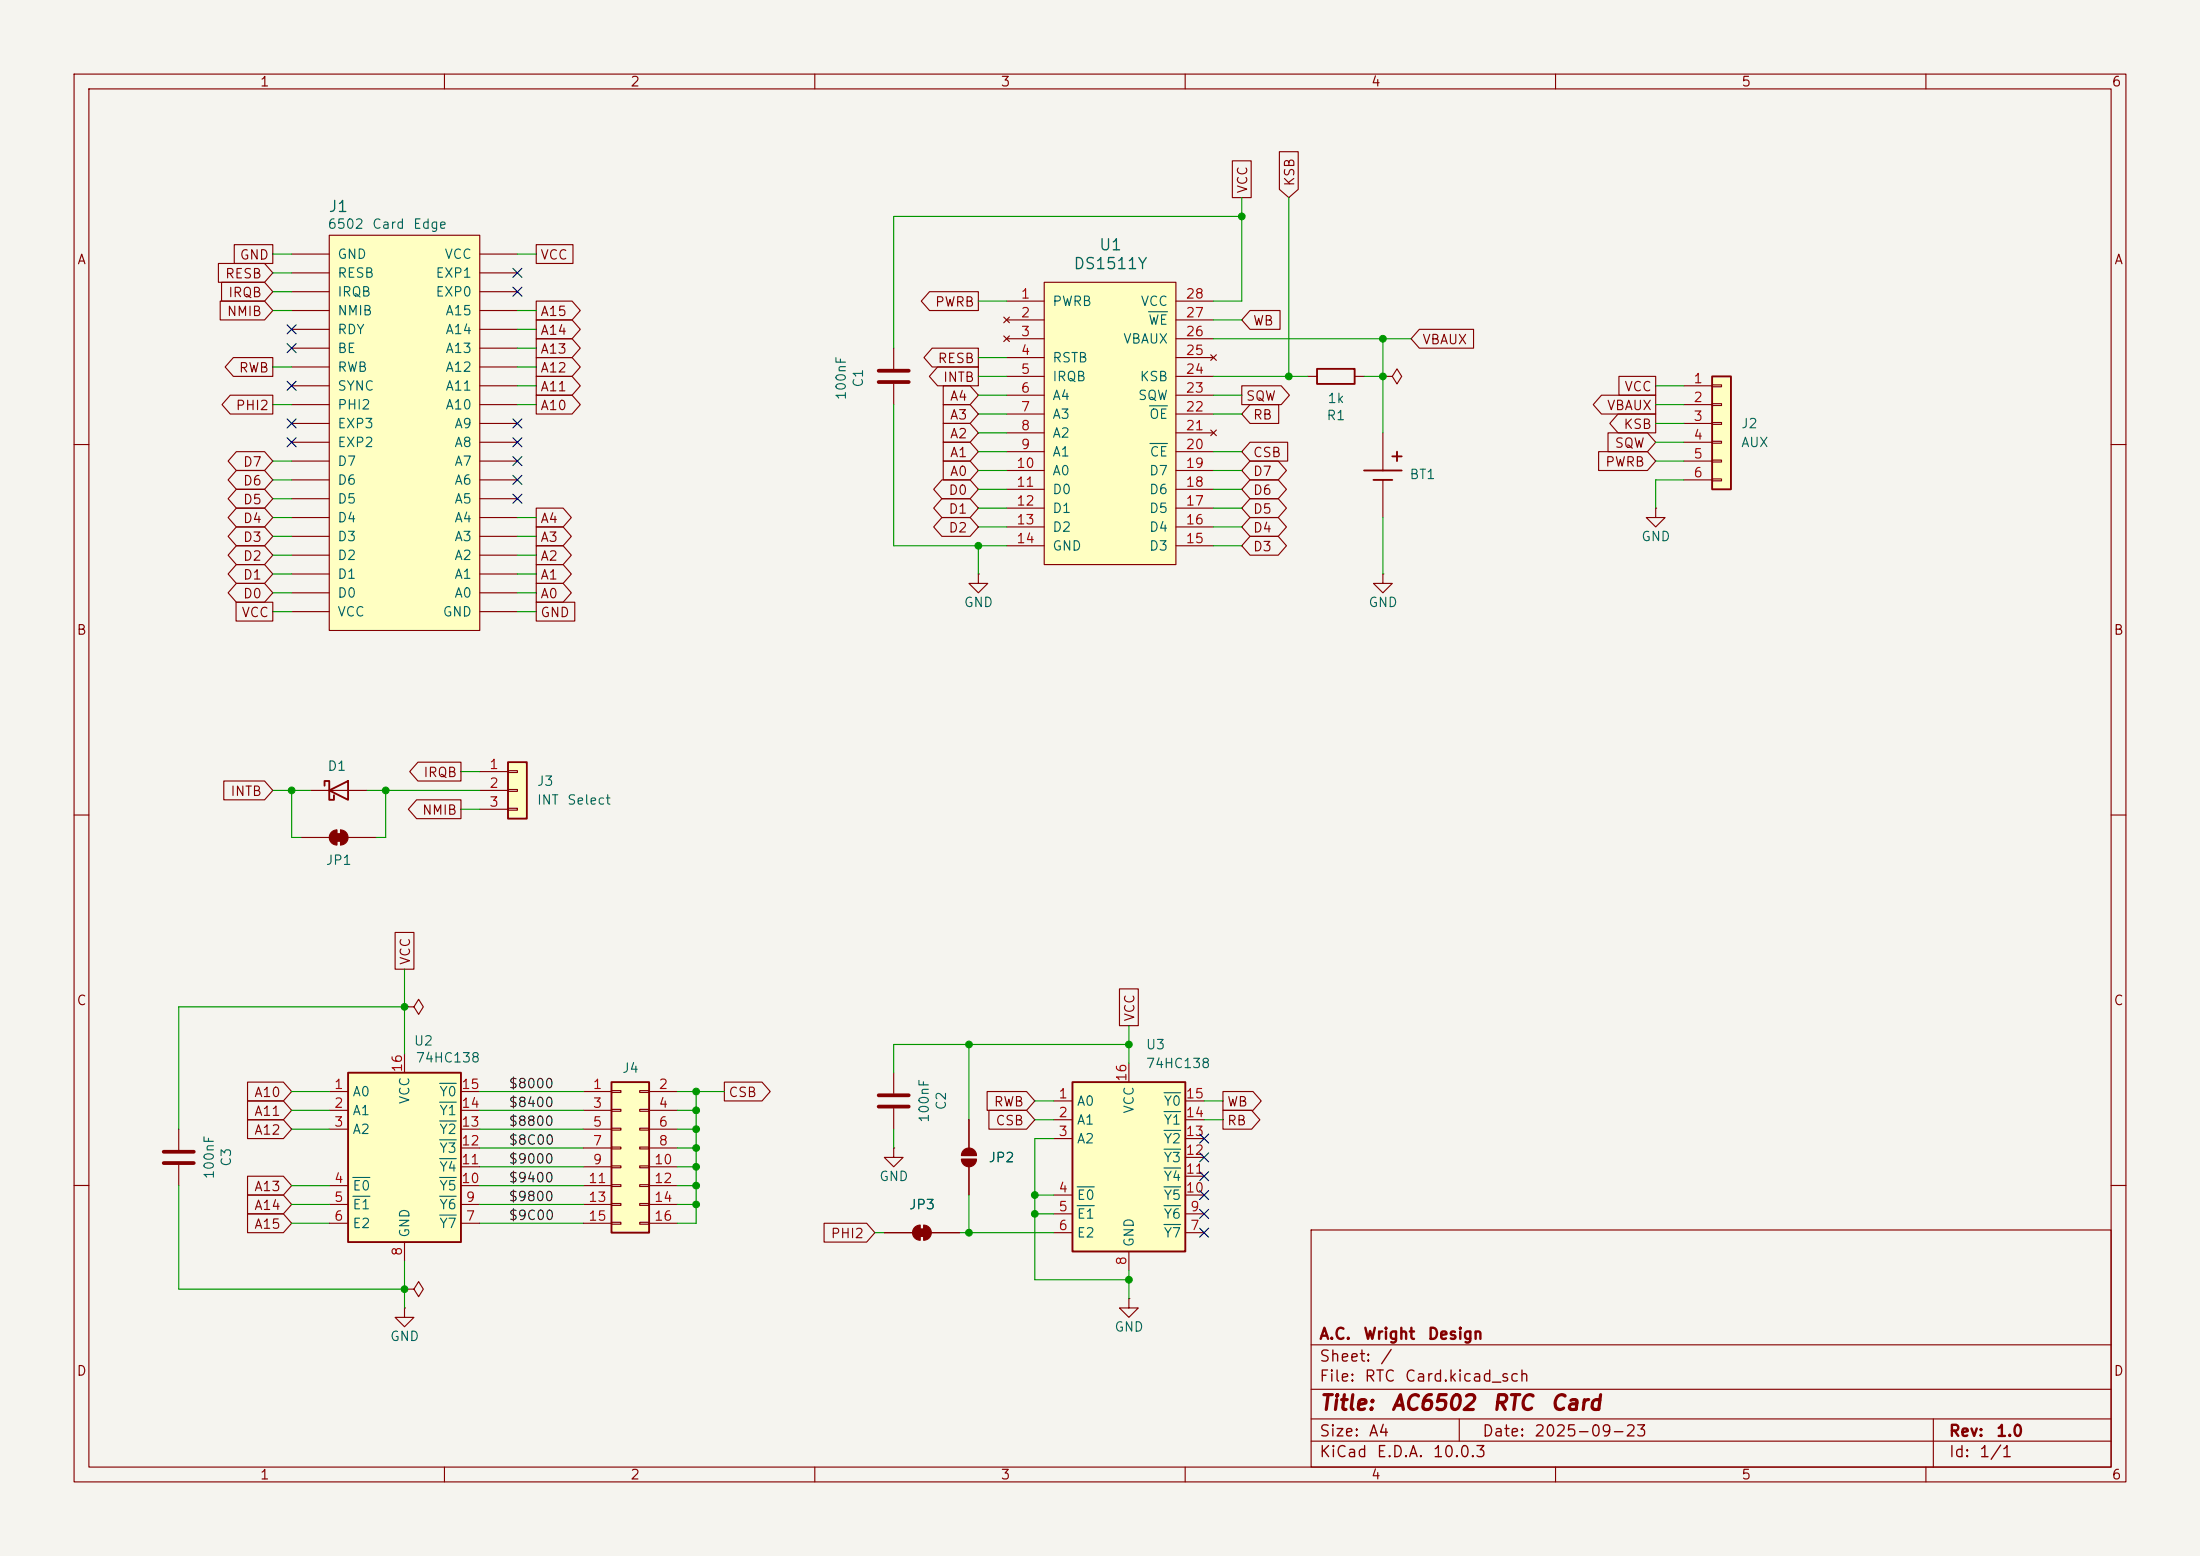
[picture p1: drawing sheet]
<svg xmlns="http://www.w3.org/2000/svg" width="297mm" height="210mm" viewBox="0 0 297 210" stroke-linecap="round" stroke-linejoin="round" font-family="sans-serif">
<path d="M0 0h297v210h-297z" fill="#f5f4ef" stroke="#f5f4ef" stroke-width=".14"/>
<g fill="none" stroke="#840000" stroke-width=".15">
<path d="M10 10h277v190h-277zM12 12h273v186h-273zM60 10v2M110 10v2M160 10v2M210 10v2M260 10v2M10 60h2M223.5 68.6v1.3h1.3l-1.3 1.2-1.3-1.2h1.3M223.5 68.6h.1M285 60h2M10 110h2"/>
<path d="M285 110h2M120.6 144.8v2.8M120.6 149.6v2.8M10 160h2M177 166h108v32h-108zM285 160h2M60 198v2M110 198v2M160 198v2M177 194.5h108M177 191.5h108M177 187.5h108"/>
<path d="M177 181.5h108M197 191.5v3M210 198v2M260 198v2M261 191.5v6.5"/>
</g>
<path d="M118.6 147.8h4.1M118.6 149.4h4.1" fill="none" stroke="#840000" stroke-width=".51"/>
<path d="M82.5 146.1h5.1v20.3h-5.1z" fill="#ffffc2"/>
<path d="M82.5 146.1h5.1v20.3h-5.1z" fill="none" stroke="#840000" stroke-width=".25"/>
<g fill="none" stroke="#840000" stroke-width=".15">
<path d="M78.7 147.3h3.8M78.7 149.9h3.8M78.7 152.4h3.8M78.7 154.9h3.8M78.7 157.5h3.8M82.5 147.2h1.3v.2h-1.3zM82.5 149.7h1.3v.3h-1.3zM82.5 152.3h1.3v.2h-1.3zM82.5 154.8h1.3v.3h-1.3zM82.5 157.4h1.3v.2h-1.3zM82.5 159.9h1.3v.2h-1.3zM86.4 147.2h1.2v.2h-1.2z"/>
<path d="M86.4 149.7h1.2v.3h-1.2zM86.4 152.3h1.2v.2h-1.2zM86.4 154.8h1.2v.3h-1.2zM86.4 157.4h1.2v.2h-1.2zM86.4 159.9h1.2v.2h-1.2zM87.6 147.3h3.8M87.6 149.9h3.8M87.6 152.4h3.8M87.6 154.9h3.8M87.6 157.5h3.8M78.7 160h3.8M78.7 162.6h3.8"/>
<path d="M78.7 165.1h3.8M82.5 162.4h1.3v.3h-1.3zM82.5 165h1.3v.2h-1.3zM86.4 162.4h1.2v.3h-1.2zM86.4 165h1.2v.2h-1.2zM87.6 160h3.8M87.6 162.6h3.8M87.6 165.1h3.8"/>
</g>
<path d="M231.1 50.8h2.6v15.2h-2.6z" fill="#ffffc2"/>
<path d="M231.1 50.8h2.6v15.2h-2.6z" fill="none" stroke="#840000" stroke-width=".25"/>
<g fill="none" stroke="#840000" stroke-width=".15">
<path d="M227.3 52.1h3.8M227.3 54.6h3.8M227.3 57.2h3.8M227.3 59.7h3.8M231.1 51.9h1.3v.3h-1.3zM231.1 54.5h1.3v.2h-1.3zM231.1 57h1.3v.3h-1.3zM231.1 59.6h1.3v.2h-1.3zM132.1 77.5v1.2h1.2l-1.2 1.3-1.3-1.3h1.3M132.1 77.5h.1M227.3 62.2h3.8M227.3 64.8h3.8"/>
<path d="M231.1 62.1h1.3v.3h-1.3zM231.1 64.6h1.3v.3h-1.3zM40.6 113h3.8M45.5 112v2M46 112v2M47 113h3.8M54.6 135.9h1.3l.6-1 .6 1-.6 1-.6-1M54.6 135.9h.1M152.4 175.3v1.2h1.3l-1.3 1.3-1.3-1.3h1.3M152.4 175.3h.1"/>
</g>
<g fill="#840000" stroke="#840000" stroke-width=".15">
<path d="M45.2 112.5h1v1h-1z"/>
<path d="M44.7 112.3l.4-.2 .4-.1v2a1.02 1.02 0 0 1-1-.6 1.02 1.02 0 0 1 .2-1.1z"/>
<path d="M46 112a1.02 1.02 0 0 1 1 1 1.02 1.02 0 0 1-1 1z"/>
</g>
<path d="M144.8 146.1h15.2v22.8h-15.2z" fill="#ffffc2"/>
<path d="M144.8 146.1h15.2v22.8h-15.2z" fill="none" stroke="#840000" stroke-width=".25"/>
<g fill="none" stroke="#840000" stroke-width=".15">
<path d="M186.7 77.5v1.2h1.3l-1.3 1.3-1.3-1.3h1.3M186.7 77.5h.1M129.8 156h2M129.8 156.5h2M130.8 151.1v3.8M130.8 157.5v3.8M142.2 148.6h2.6M142.2 151.1h2.6M142.2 153.7h2.6M152.4 143.5v2.6M160 148.6h2.6M160 151.1h2.6"/>
<path d="M160 153.7h2.6M160 158.8h2.6M160 156.2h2.6M119.4 166.4h3.8M124.2 165.4v2M124.7 165.4v2M125.7 166.4h3.8M142.2 161.3h2.6M142.2 163.8h2.6M142.2 166.4h2.6M152.4 168.9v2.6M160 161.3h2.6"/>
<path d="M160 163.8h2.6M160 166.4h2.6"/>
</g>
<path d="M157.1 157.6h2.3M157.1 155.1h2.3M157.1 152.6h2.3M157.1 150h2.3M157.1 147.5h2.3M145.4 160.2h2.3M145.4 162.7h2.3M157.1 160.2h2.3M157.1 162.7h2.3M157.1 165.3h2.3" fill="none" stroke="#006464" stroke-width=".15"/>
<g fill="#840000" stroke="#840000" stroke-width=".15">
<path d="M130.1 155.2a1.02 1.02 0 0 1 1.1-.2 1.02 1.02 0 0 1 .6 1h-2l.1-.5z"/>
<path d="M129.8 156.5h2a1.02 1.02 0 0 1-1 1 1.02 1.02 0 0 1-1-1z"/>
<path d="M124 165.9h1v1h-1z"/>
<path d="M124.7 165.4a1.02 1.02 0 0 1 1 1 1.02 1.02 0 0 1-1 1z"/>
<path d="M123.5 165.7l.4-.3h.3v2a1.02 1.02 0 0 1-.9-.6 1.02 1.02 0 0 1 .2-1.1z"/>
</g>
<path d="M44.4 31.8h20.4v53.3h-20.4z" fill="#ffffc2"/>
<g fill="none" stroke="#840000" stroke-width=".15">
<path d="M39.4 39.4h5M39.4 36.8h5M39.4 34.3h5M44.4 31.8h20.4v53.3h-20.4zM64.8 39.4h5M64.8 36.8h5M64.8 34.3h5M39.4 59.7h5M39.4 57.2h5M39.4 54.6h5M39.4 52.1h5M39.4 49.5h5"/>
<path d="M39.4 47h5M39.4 44.5h5M39.4 41.9h5M64.8 59.7h5M64.8 57.2h5M64.8 54.6h5M64.8 52.1h5M64.8 49.5h5M64.8 47h5M64.8 44.5h5M64.8 41.9h5M120.6 47v2.8"/>
<path d="M120.6 51.8v2.8M39.4 77.5h5M39.4 74.9h5M39.4 72.4h5M39.4 69.9h5M39.4 67.3h5M39.4 64.8h5M39.4 62.2h5M64.8 77.5h5M64.8 74.9h5M64.8 72.4h5M64.8 69.9h5"/>
<path d="M64.8 67.3h5M64.8 64.8h5M64.8 62.2h5M39.4 80h5M39.4 82.6h5M64.8 80h5M64.8 82.6h5"/>
</g>
<path d="M118.6 50h4.1M118.6 51.6h4.1" fill="none" stroke="#840000" stroke-width=".51"/>
<path d="M141 38.1h17.7v38.1h-17.7z" fill="#ffffc2"/>
<g fill="none" stroke="#840000" stroke-width=".15">
<path d="M141 38.1h17.7v38.1h-17.7zM135.5 42.8l.8 .8M135.5 45.3l.8 .8M135.9 40.6h5.1M135.9 43.2h5.1M135.9 45.7h5.1M135.9 48.3h5.1M135.9 50.8h5.1M135.9 53.3h5.1M135.9 55.9h5.1M135.9 58.4h5.1M136.3 42.8l-.8 .8"/>
<path d="M136.3 45.3l-.8 .8M158.7 40.6h5.1M158.7 43.2h5.1M158.7 45.7h5.1M158.7 48.3h5.1M158.7 50.8h5.1M158.7 53.3h5.1M158.7 55.9h5.1M158.7 58.4h5.1M163.4 58l.8 .8M163.4 47.9l.8 .7M164.2 58l-.8 .8"/>
<path d="M164.2 47.9l-.8 .7M135.9 61h5.1M135.9 63.5h5.1M135.9 66h5.1M135.9 68.6h5.1M135.9 71.1h5.1M135.9 73.7h5.1M158.7 61h5.1M158.7 63.5h5.1M158.7 66h5.1M158.7 68.6h5.1M158.7 71.1h5.1"/>
<path d="M158.7 73.7h5.1"/>
</g>
<path d="M155.1 42.1h2.5M155.2 54.8h2.4M155.2 59.9h2.4" fill="none" stroke="#006464" stroke-width=".15"/>
<path d="M68.6 102.9h2.5v7.6h-2.5z" fill="#ffffc2"/>
<path d="M177.8 49.8h5.1v2h-5.1zM68.6 102.9h2.5v7.6h-2.5z" fill="none" stroke="#840000" stroke-width=".25"/>
<path d="M176.5 50.8h1.3M182.9 50.8h1.2M64.8 104.1h3.8M64.8 106.7h3.8M64.8 109.2h3.8M68.6 104h1.2v.3h-1.2zM68.6 106.6h1.2v.2h-1.2zM68.6 109.1h1.2v.2h-1.2zM24.1 152.4v2.8M24.1 157.2v2.8M120.6 154.9v1.3h1.3l-1.3 1.3-1.2-1.3h1.2M120.6 154.9h.1" fill="none" stroke="#840000" stroke-width=".15"/>
<path d="M22.1 155.4h4.1M22.1 157h4.1" fill="none" stroke="#840000" stroke-width=".51"/>
<path d="M47 144.8h15.2v22.8h-15.2z" fill="#ffffc2"/>
<path d="M184.1 63.5h5.1M185.4 64.8h2.6M188 61.6h1.2M188.6 61v1.2M43.8 106v-.6h.6v2.6h.7v-.7M44.4 106.7l2.6-1.3v2.6zM47 144.8h15.2v22.8h-15.2z" fill="none" stroke="#840000" stroke-width=".25"/>
<g fill="none" stroke="#840000" stroke-width=".15">
<path d="M29.5 35.6h6.2l1.1 1.2-1.1 1.3h-6.2zM29.9 38.1h5.8l1.1 1.3-1.1 1.2h-5.8zM31.6 33h5.2v2.6h-5.2zM72.4 33h5v2.6h-5zM125.5 39.4h6.6v2.5h-6.6l-1.1-1.3zM166.4 21.7h2.5v5h-2.5zM172.7 20.5h2.6v5.1l-1.3 1.1-1.3-1.1zM29.7 40.6h6l1.1 1.3-1.1 1.3h-6zM31.1 53.3h5.7v2.6h-5.7l-1.1-1.3zM31.5 48.3h5.3v2.5h-5.3l-1.1-1.3zM72.4 48.3h4.8l1.1 1.2-1.1 1.3h-4.8zM72.4 50.8h4.8l1.1 1.3-1.1 1.2h-4.8z"/>
<path d="M72.4 53.3h4.8l1.1 1.3-1.1 1.3h-4.8zM72.4 40.6h4.8l1.1 1.3-1.1 1.3h-4.8zM72.4 45.7h4.8l1.1 1.3-1.1 1.3h-4.8zM72.4 43.2h4.8l1.1 1.3-1.1 1.2h-4.8zM125.8 47h6.3v2.5h-6.3l-1.1-1.2zM126.6 49.5h5.5v2.6h-5.5l-1.1-1.3zM127.3 52.1h3.7l1.1 1.2-1.1 1.3h-3.7zM127.3 54.6h3.7l1.1 1.3-1.1 1.3h-3.7zM127.3 59.7h3.7l1.1 1.3-1.1 1.2h-3.7zM127.3 57.1h3.7l1.1 1.3-1.1 1.3h-3.7zM167.6 52.1h5.4l1.1 1.2-1.1 1.3h-5.4zM168.8 59.7h5v2.5h-5l-1.2-1.2z"/>
<path d="M168.8 41.9h4v2.6h-4l-1.2-1.3zM168.8 54.6h3.8v2.6h-3.8l-1.2-1.3zM186.7 50.8h1.3l.6-1 .6 1-.6 1-.6-1M186.7 50.8h.1M186.7 58.4v5.1M191.6 44.4h7.3v2.6h-7.3l-1.1-1.3zM216.2 53.3h7.3v2.6h-7.3l-1.1-1.3zM217.1 58.4h5.3l1.1 1.3-1.1 1.3h-5.3zM218.4 55.9h5.1v2.5h-5.1l-1.1-1.2zM218.6 50.8h4.9v2.5h-4.9zM31.9 78.7h3.8l1.1 1.3-1.1 1.3h-3.8l-1.1-1.3zM31.9 71.1h3.8l1.1 1.3-1.1 1.3h-3.8l-1.1-1.3z"/>
<path d="M31.9 73.7h3.8l1.1 1.2-1.1 1.3h-3.8l-1.1-1.3zM31.9 76.2h3.8l1.1 1.3-1.1 1.2h-3.8l-1.1-1.2zM31.9 61h3.8l1.1 1.2-1.1 1.3h-3.8l-1.1-1.3zM31.9 68.6h3.8l1.1 1.3-1.1 1.2h-3.8l-1.1-1.2zM31.9 63.5h3.8l1.1 1.3-1.1 1.2h-3.8l-1.1-1.2zM31.9 66h3.8l1.1 1.3-1.1 1.3h-3.8l-1.1-1.3zM72.4 78.7h3.6l1.1 1.3-1.1 1.3h-3.6zM72.4 76.2h3.6l1.1 1.3-1.1 1.2h-3.6zM72.4 71.1h3.6l1.1 1.3-1.1 1.3h-3.6zM72.4 73.7h3.6l1.1 1.2-1.1 1.3h-3.6zM72.4 68.6h3.6l1.1 1.3-1.1 1.2h-3.6zM127.2 67.3h3.8l1.1 1.3-1.1 1.3h-3.8l-1.2-1.3z"/>
<path d="M127.2 69.8h3.8l1.1 1.3-1.1 1.3h-3.8l-1.2-1.3zM127.2 64.8h3.8l1.1 1.2-1.1 1.3h-3.8l-1.2-1.3zM127.3 62.2h3.7l1.1 1.3-1.1 1.3h-3.7zM168.8 67.3h3.8l1.1 1.3-1.1 1.3h-3.8l-1.2-1.3zM168.8 62.2h3.8l1.1 1.3-1.1 1.3h-3.8l-1.2-1.3zM168.8 64.8h3.8l1.1 1.2-1.1 1.3h-3.8l-1.2-1.3zM168.8 69.8h3.8l1.1 1.3-1.1 1.3h-3.8l-1.2-1.3zM168.8 72.4h3.8l1.1 1.3-1.1 1.2h-3.8l-1.2-1.2zM186.7 64.8v5.1M215.8 61h6.6l1.1 1.2-1.1 1.3h-6.6zM31.9 81.3h4.9v2.5h-4.9zM72.4 81.3h5.2v2.5h-5.2z"/>
<path d="M30.2 105.4h5.5l1.1 1.3-1.1 1.3h-5.5zM41.9 106.7h7.6M56.2 107.9h6v2.6h-6l-1.1-1.3zM56.4 102.9h5.8v2.5h-5.8l-1.1-1.3zM53.3 125.8h2.6v5h-2.6zM151.1 133.5h2.6v4.9h-2.6zM33.4 148.6h4.9l1.1 1.3-1.1 1.2h-4.9zM33.4 146h4.9l1.1 1.3-1.1 1.3h-4.9zM33.4 151.1h4.9l1.1 1.3-1.1 1.3h-4.9zM33.4 158.7h4.9l1.1 1.3-1.1 1.3h-4.9zM44.4 147.3h2.6M44.4 149.9h2.6"/>
<path d="M44.4 152.4h2.6M54.6 142.2v2.6M62.2 147.3h2.6M62.2 149.9h2.6M62.2 152.4h2.6M62.2 157.5h2.6M62.2 154.9h2.6M97.8 146h5.1l1.1 1.3-1.1 1.3h-5.1zM130.8 151.1v3.8M130.8 157.5v3.8M133.3 147.3h5.3l1.1 1.3-1.1 1.3h-5.3zM133.5 149.9h5.1l1.1 1.2-1.1 1.3h-5.1z"/>
<path d="M165.1 149.9h3.9l1.1 1.2-1.1 1.3h-3.9zM165.1 147.3h4.1l1.1 1.3-1.1 1.3h-4.1zM33.4 163.8h4.9l1.1 1.3-1.1 1.3h-4.9zM33.4 161.3h4.9l1.1 1.3-1.1 1.2h-4.9zM44.4 160h2.6M44.4 162.6h2.6M44.4 165.1h2.6M54.6 176.5v1.3h1.3l-1.3 1.3-1.3-1.3h1.3M54.6 176.5h.1M54.6 174h1.3l.6-1 .6 1-.6 1-.6-1M54.6 174h.1M54.6 167.6v2.6"/>
<path d="M62.2 160h2.6M62.2 162.6h2.6M62.2 165.1h2.6M111.2 165.1h5.8l1.1 1.3-1.1 1.2h-5.8zM119.4 166.4h3.8M125.7 166.4h3.8"/>
</g>
<path d="M47.6 158.9h2.3M59.3 158.9h2.3M59.3 156.4h2.3M59.3 153.8h2.3M59.3 151.3h2.3M59.3 148.8h2.3M59.3 146.2h2.3M47.6 161.5h2.3M59.3 161.5h2.3M59.3 164h2.3" fill="none" stroke="#006464" stroke-width=".15"/>
<g fill="none" stroke="#009600" stroke-width=".15">
<path d="M36.8 34.3h2.6M36.8 36.8h2.6M36.8 39.4h2.6M69.8 34.3h2.6M167.6 29.2h-47v17.8M167.6 26.7v13.9h-3.8M174 26.7v24.1M36.8 54.6h2.6M36.8 41.9h2.6M36.8 49.5h2.6M69.8 54.6h2.6M69.8 47h2.6"/>
<path d="M69.8 44.5h2.6M69.8 52.1h2.6M69.8 41.9h2.6M69.8 49.5h2.6M120.6 54.6v19.1h15.3M132.1 50.8h3.8M132.1 55.9h3.8M132.1 53.3h3.8M132.1 58.4h3.8M132.1 40.6h3.8M132.1 48.3h3.8M163.8 45.7h26.7"/>
<path d="M163.8 50.8h12.7M163.8 55.9h3.8M163.8 53.3h3.8M163.8 43.2h3.8M184.1 50.8h2.6M186.7 45.7v12.7M223.5 54.6h3.8M223.5 52.1h3.8M223.5 59.7h3.8M223.5 57.2h3.8M36.8 72.4h2.6M36.8 69.9h2.6"/>
<path d="M36.8 74.9h2.6M36.8 62.2h2.6M36.8 64.8h2.6M36.8 67.3h2.6M36.8 77.5h2.6M69.8 72.4h2.6M69.8 69.9h2.6M69.8 74.9h2.6M69.8 77.5h2.6M132.1 73.7v3.8M132.1 71.1h3.8M132.1 68.6h3.8"/>
<path d="M132.1 66h3.8M132.1 63.5h3.8M132.1 61h3.8M163.8 73.7h3.8M163.8 71.1h3.8M163.8 68.6h3.8M163.8 66h3.8M163.8 63.5h3.8M163.8 61h3.8M186.7 69.9v7.6M223.5 62.2h3.8M227.3 64.8h-3.8v3.8"/>
<path d="M36.8 82.6h2.6M36.8 80h2.6M69.8 82.6h2.6M69.8 80h2.6M36.8 106.7h5.1M39.4 106.7v6.3h1.2M49.5 106.7h15.3M52.1 106.7v6.3h-1.3M62.2 109.2h2.6M62.2 104.1h2.6M54.6 130.8v11.4M54.6 135.9h-30.5v16.5"/>
<path d="M152.4 138.4v5.1M39.4 147.3h5M39.4 152.4h5M39.4 149.9h5M64.8 147.3h13.9M64.8 154.9h13.9M64.8 157.5h13.9M64.8 152.4h13.9M64.8 149.9h13.9M91.4 147.3h6.4M91.4 154.9h2.6M91.4 157.5h2.6"/>
<path d="M91.4 152.4h2.6M91.4 149.9h2.6M94 147.3v17.8h-2.6M120.6 152.4v2.5M130.8 141v10.1M139.7 148.6h2.5M139.7 151.1h2.5M142.2 153.7h-2.5v19h12.7M152.4 141h-31.8v3.8M162.6 148.6h2.5M162.6 151.1h2.5M24.1 160v14h30.5"/>
<path d="M39.4 160h5M39.4 162.6h5M39.4 165.1h5M54.6 170.2v6.3M64.8 160h13.9M64.8 162.6h13.9M64.8 165.1h13.9M91.4 160h2.6M91.4 162.6h2.6M118.1 166.4h1.3M129.5 166.4h12.7M130.8 161.3v5.1"/>
<path d="M139.7 161.3h2.5M139.7 163.8h2.5M152.4 171.5v3.8"/>
</g>
<g fill="none" stroke="#000084" stroke-width=".15">
<path d="M69.2 36.2l1.3 1.2M69.2 38.8l1.3 1.2M70.5 36.2l-1.3 1.2M70.5 38.8l-1.3 1.2M38.8 46.4l1.2 1.2M38.8 43.8l1.2 1.3M38.8 56.5l1.2 1.3M38.8 59.1l1.2 1.2M38.8 51.5l1.2 1.2M40 46.4l-1.2 1.2M40 43.8l-1.2 1.3M40 56.5l-1.2 1.3"/>
<path d="M40 59.1l-1.2 1.2M40 51.5l-1.2 1.2M69.2 56.5l1.3 1.3M69.2 59.1l1.3 1.2M70.5 56.5l-1.3 1.3M70.5 59.1l-1.3 1.2M69.2 66.7l1.3 1.2M69.2 61.6l1.3 1.2M69.2 64.2l1.3 1.2M70.5 66.7l-1.3 1.2M70.5 61.6l-1.3 1.2M70.5 64.2l-1.3 1.2"/>
<path d="M162 153.1l1.2 1.2M162 155.6l1.2 1.2M162 158.1l1.2 1.3M163.2 153.1l-1.2 1.2M163.2 155.6l-1.2 1.2M163.2 158.1l-1.2 1.3M162 163.2l1.2 1.2M162 160.7l1.2 1.2M162 165.8l1.2 1.2M163.2 163.2l-1.2 1.2M163.2 160.7l-1.2 1.2M163.2 165.8l-1.2 1.2"/>
</g>
<g fill="#009600" stroke="#009600" stroke-width=".14">
<circle cx="54.6" cy="135.9" r=".46"/>
<circle cx="39.4" cy="106.7" r=".46"/>
<circle cx="52.1" cy="106.7" r=".46"/>
<circle cx="174" cy="50.8" r=".46"/>
<circle cx="167.6" cy="29.2" r=".46"/>
<circle cx="132.1" cy="73.7" r=".46"/>
<circle cx="94" cy="154.9" r=".46"/>
<circle cx="94" cy="149.9" r=".46"/>
<circle cx="94" cy="152.4" r=".46"/>
<circle cx="130.8" cy="166.4" r=".46"/>
<circle cx="94" cy="157.5" r=".46"/>
<circle cx="94" cy="162.6" r=".46"/>
<circle cx="94" cy="160" r=".46"/>
<circle cx="152.4" cy="141" r=".46"/>
<circle cx="130.8" cy="141" r=".46"/>
<circle cx="152.4" cy="172.7" r=".46"/>
<circle cx="139.7" cy="163.8" r=".46"/>
<circle cx="139.7" cy="161.3" r=".46"/>
<circle cx="94" cy="147.3" r=".46"/>
<circle cx="54.6" cy="174" r=".46"/>
<circle cx="186.7" cy="50.8" r=".46"/>
<circle cx="186.7" cy="45.7" r=".46"/>
</g>
<g font-size="2" fill="#840000">
<text x="178" y="190.8">Title:</text>
<text x="187.7" y="190.8">AC6502</text>
<text x="201.3" y="190.8">RTC</text>
<text x="209.2" y="190.8">Card</text>
</g>
<g font-size="1.5" fill="#006464">
<text x="44.2" y="29">J1</text>
<text x="148.3" y="34.2">U1</text>
<text x="144.8" y="36.7">DS1511Y</text>
</g>
<g font-size="1.5" fill="#840000">
<text x="178" y="184.2">Sheet:</text>
<text x="178" y="181.2">A.C.</text>
<text x="184" y="181.2">Wright</text>
<text x="186.2" y="184.2">/</text>
<text x="192.6" y="181.2">Design</text>
<text x="178" y="186.9">File:</text>
<text x="184.1" y="186.9">RTC</text>
<text x="189.5" y="186.9">Card.kicad_sch</text>
<text x="178" y="197.1">KiCad</text>
<text x="178" y="194.3">Size:</text>
<text x="184.7" y="194.3">A4</text>
<text x="185.7" y="197.1">E.D.A.</text>
<text x="193.3" y="197.1">10.0.3</text>
<text x="200" y="194.3">Date:</text>
<text x="207" y="194.3">2025-09-23</text>
<text x="263" y="194.3">Rev:</text>
<text x="263" y="197.1">Id:</text>
<text x="267.1" y="197.1">1/1</text>
<text x="269.4" y="194.3">1.0</text>
</g>
<g font-size="1.3" fill="#840000">
<text x="35" y="12">1</text>
<text x="85" y="12">2</text>
<text x="135" y="12">3</text>
<text x="185" y="12">4</text>
<text x="235" y="12">5</text>
<text x="285" y="12">6</text>
<text x="168.7" y="26.2" transform="rotate(-90 168.7 26.2)">VCC</text>
<text x="175.1" y="25.2" transform="rotate(-90 175.1 25.2)">KSB</text>
<text x="10.3" y="36">A</text>
<text x="32.3" y="35.4">GND</text>
<text x="72.9" y="35.4">VCC</text>
<text x="285.3" y="36">A</text>
<text x="30.3" y="37.9">RESB</text>
<text x="30.7" y="40.4">IRQB</text>
<text x="126.1" y="41.7">PWRB</text>
<text x="30.5" y="43">NMIB</text>
<text x="72.9" y="43">A15</text>
<text x="72.9" y="45.5">A14</text>
<text x="169.1" y="44.2">WB</text>
<text x="191.9" y="46.8">VBAUX</text>
<text x="32.2" y="50.6">RWB</text>
<text x="72.9" y="50.6">A12</text>
<text x="72.9" y="53.1">A11</text>
<text x="72.9" y="48.1">A13</text>
<text x="126.5" y="49.3">RESB</text>
<text x="127.2" y="51.9">INTB</text>
<text x="219.2" y="53.1">VCC</text>
<text x="31.7" y="55.7">PHI2</text>
<text x="72.9" y="55.7">A10</text>
<text x="128.1" y="54.4">A4</text>
<text x="128.1" y="56.9">A3</text>
<text x="128.1" y="59.5">A2</text>
<text x="168.1" y="54.4">SQW</text>
<text x="169.1" y="56.9">RB</text>
<text x="216.9" y="55.7">VBAUX</text>
<text x="219.1" y="58.2">KSB</text>
<text x="32.7" y="63.3">D7</text>
<text x="32.7" y="65.8">D6</text>
<text x="128.1" y="62">A1</text>
<text x="128.1" y="64.6">A0</text>
<text x="169.1" y="62">CSB</text>
<text x="169.1" y="64.6">D7</text>
<text x="216.6" y="63.3">PWRB</text>
<text x="217.9" y="60.8">SQW</text>
<text x="32.7" y="70.9">D4</text>
<text x="32.7" y="68.4">D5</text>
<text x="72.9" y="70.9">A4</text>
<text x="128" y="69.6">D1</text>
<text x="128" y="67.1">D0</text>
<text x="169.1" y="69.6">D5</text>
<text x="169.1" y="67.1">D6</text>
<text x="32.7" y="73.5">D3</text>
<text x="32.7" y="76">D2</text>
<text x="72.9" y="73.5">A3</text>
<text x="72.9" y="76">A2</text>
<text x="128" y="72.2">D2</text>
<text x="169.1" y="72.2">D4</text>
<text x="169.1" y="74.7">D3</text>
<text x="32.5" y="83.6">VCC</text>
<text x="32.7" y="81.1">D0</text>
<text x="32.7" y="78.5">D1</text>
<text x="72.9" y="83.6">GND</text>
<text x="72.9" y="81.1">A0</text>
<text x="72.9" y="78.5">A1</text>
<text x="10.3" y="86">B</text>
<text x="285.3" y="86">B</text>
<text x="31" y="107.7">INTB</text>
<text x="57.1" y="105.2">IRQB</text>
<text x="56.9" y="110.3">NMIB</text>
<text x="55.7" y="130.3" transform="rotate(-90 55.7 130.3)">VCC</text>
<text x="10.3" y="136">C</text>
<text x="153.5" y="138" transform="rotate(-90 153.5 138)">VCC</text>
<text x="285.3" y="136">C</text>
<text x="34.2" y="148.4">A10</text>
<text x="98.3" y="148.4">CSB</text>
<text x="134.1" y="149.7">RWB</text>
<text x="165.6" y="149.7">WB</text>
<text x="34.2" y="150.9">A11</text>
<text x="34.2" y="153.5">A12</text>
<text x="134.3" y="152.2">CSB</text>
<text x="165.6" y="152.2">RB</text>
<text x="34.2" y="161.1">A13</text>
<text x="34.2" y="166.2">A15</text>
<text x="34.2" y="163.6">A14</text>
<text x="112.1" y="167.4">PHI2</text>
<text x="10.3" y="186">D</text>
<text x="285.3" y="186">D</text>
<text x="35" y="200">1</text>
<text x="85" y="200">2</text>
<text x="135" y="200">3</text>
<text x="185" y="200">4</text>
<text x="235" y="200">5</text>
<text x="285" y="200">6</text>
</g>
<g font-size="1.3" fill="#006464">
<text x="44.1" y="31.2">6502</text>
<text x="45.5" y="35.3">GND</text>
<text x="50.1" y="31.2">Card</text>
<text x="55.7" y="31.2">Edge</text>
<text x="59.9" y="35.3">VCC</text>
<text x="45.5" y="40.3">IRQB</text>
<text x="45.5" y="37.8">RESB</text>
<text x="58.7" y="40.3">EXP0</text>
<text x="58.7" y="37.8">EXP1</text>
<text x="142" y="41.6">PWRB</text>
<text x="153.9" y="41.6">VCC</text>
<text x="45.5" y="48">BE</text>
<text x="45.5" y="42.9">NMIB</text>
<text x="45.5" y="45.4">RDY</text>
<text x="60" y="48">A13</text>
<text x="60" y="45.4">A14</text>
<text x="60" y="42.9">A15</text>
<text x="151.5" y="46.7">VBAUX</text>
<text x="154.9" y="44.2">WE</text>
<text x="45.5" y="50.5">RWB</text>
<text x="45.5" y="53">SYNC</text>
<text x="60" y="53">A11</text>
<text x="60" y="50.5">A12</text>
<text x="116.8" y="52.4" transform="rotate(-90 116.8 52.4)">C1</text>
<text x="142" y="49.2">RSTB</text>
<text x="142" y="51.8">IRQB</text>
<text x="153.8" y="51.8">KSB</text>
<text x="45.5" y="58.1">EXP3</text>
<text x="45.5" y="55.6">PHI2</text>
<text x="60" y="55.6">A10</text>
<text x="61.3" y="58.1">A9</text>
<text x="114.5" y="54.1" transform="rotate(-90 114.5 54.1)">100nF</text>
<text x="142" y="54.3">A4</text>
<text x="142" y="56.9">A3</text>
<text x="142" y="59.4">A2</text>
<text x="153.5" y="54.3">SQW</text>
<text x="155.1" y="56.9">OE</text>
<text x="179" y="57">R1</text>
<text x="179.1" y="54.7">1k</text>
<text x="235" y="58.1">J2</text>
<text x="45.5" y="65.7">D6</text>
<text x="45.5" y="63.2">D7</text>
<text x="45.5" y="60.7">EXP2</text>
<text x="61.3" y="65.7">A6</text>
<text x="61.3" y="63.2">A7</text>
<text x="61.3" y="60.7">A8</text>
<text x="142" y="61.9">A1</text>
<text x="142" y="64.5">A0</text>
<text x="155.1" y="64.5">D7</text>
<text x="155.1" y="61.9">CE</text>
<text x="190.2" y="65">BT1</text>
<text x="235" y="60.7">AUX</text>
<text x="45.5" y="70.8">D4</text>
<text x="45.5" y="68.3">D5</text>
<text x="61.3" y="70.8">A4</text>
<text x="61.3" y="68.3">A5</text>
<text x="142" y="67">D0</text>
<text x="142" y="69.6">D1</text>
<text x="155.1" y="69.6">D5</text>
<text x="155.1" y="67">D6</text>
<text x="45.5" y="75.9">D2</text>
<text x="45.5" y="73.4">D3</text>
<text x="61.3" y="75.9">A2</text>
<text x="61.3" y="73.4">A3</text>
<text x="142" y="72.1">D2</text>
<text x="142" y="74.6">GND</text>
<text x="155.1" y="74.6">D3</text>
<text x="155.1" y="72.1">D4</text>
<text x="221.5" y="73.4">GND</text>
<text x="45.5" y="81">D0</text>
<text x="45.5" y="78.4">D1</text>
<text x="45.5" y="83.5">VCC</text>
<text x="59.7" y="83.5">GND</text>
<text x="61.3" y="81">A0</text>
<text x="61.3" y="78.4">A1</text>
<text x="130" y="82.3">GND</text>
<text x="184.7" y="82.3">GND</text>
<text x="44.1" y="104.3">D1</text>
<text x="72.4" y="106.4">J3</text>
<text x="72.4" y="108.9">INT</text>
<text x="76.5" y="108.9">Select</text>
<text x="43.9" y="117">JP1</text>
<text x="55.8" y="141.4">U2</text>
<text x="56" y="143.7">74HC138</text>
<text x="154.6" y="141.9">U3</text>
<text x="47.5" y="148.3">A0</text>
<text x="55.6" y="149.1" transform="rotate(-90 55.6 149.1)">VCC</text>
<text x="59.2" y="148.3">Y0</text>
<text x="83.9" y="145.1">J4</text>
<text x="128" y="149.9" transform="rotate(-90 128 149.9)">C2</text>
<text x="145.3" y="149.6">A0</text>
<text x="154.6" y="144.5">74HC138</text>
<text x="157" y="149.6">Y0</text>
<text x="47.5" y="150.8">A1</text>
<text x="47.5" y="153.4">A2</text>
<text x="59.2" y="155.9">Y3</text>
<text x="59.2" y="153.4">Y2</text>
<text x="59.2" y="150.8">Y1</text>
<text x="125.7" y="151.6" transform="rotate(-90 125.7 151.6)">100nF</text>
<text x="145.3" y="152.1">A1</text>
<text x="145.3" y="154.6">A2</text>
<text x="153.4" y="150.4" transform="rotate(-90 153.4 150.4)">VCC</text>
<text x="157" y="154.6">Y2</text>
<text x="157" y="152.1">Y1</text>
<text x="29.2" y="159.2" transform="rotate(-90 29.2 159.2)">100nF</text>
<text x="31.5" y="157.6" transform="rotate(-90 31.5 157.6)">C3</text>
<text x="47.5" y="161">E0</text>
<text x="59.2" y="161">Y5</text>
<text x="59.2" y="158.5">Y4</text>
<text x="118.6" y="159.7">GND</text>
<text x="133.4" y="157.2">JP2</text>
<text x="157" y="159.7">Y4</text>
<text x="157" y="157.2">Y3</text>
<text x="47.5" y="163.5">E1</text>
<text x="47.5" y="166.1">E2</text>
<text x="55.6" y="167.1" transform="rotate(-90 55.6 167.1)">GND</text>
<text x="59.2" y="166.1">Y7</text>
<text x="59.2" y="163.5">Y6</text>
<text x="122.6" y="163.5">JP3</text>
<text x="145.3" y="162.3">E0</text>
<text x="145.3" y="164.8">E1</text>
<text x="145.3" y="167.3">E2</text>
<text x="157" y="167.3">Y7</text>
<text x="157" y="164.8">Y6</text>
<text x="157" y="162.3">Y5</text>
<text x="153.4" y="168.4" transform="rotate(-90 153.4 168.4)">GND</text>
<text x="52.6" y="181.3">GND</text>
<text x="150.4" y="180">GND</text>
</g>
<g font-size="1.3" fill="#a90000">
<text x="137.7" y="40.6">1</text>
<text x="160" y="40.6">28</text>
<text x="137.7" y="43.2">2</text>
<text x="137.7" y="45.7">3</text>
<text x="160" y="45.7">26</text>
<text x="160" y="43.2">27</text>
<text x="137.7" y="48.2">4</text>
<text x="137.7" y="50.8">5</text>
<text x="137.7" y="53.3">6</text>
<text x="160" y="53.3">23</text>
<text x="160" y="50.8">24</text>
<text x="160" y="48.2">25</text>
<text x="228.5" y="52">1</text>
<text x="137.7" y="55.9">7</text>
<text x="137.7" y="58.4">8</text>
<text x="160" y="58.4">21</text>
<text x="160" y="55.9">22</text>
<text x="228.5" y="54.6">2</text>
<text x="228.5" y="57.1">3</text>
<text x="228.5" y="59.7">4</text>
<text x="137.1" y="63.5">10</text>
<text x="137.7" y="60.9">9</text>
<text x="160" y="63.5">19</text>
<text x="160" y="60.9">20</text>
<text x="228.5" y="62.2">5</text>
<text x="228.5" y="64.7">6</text>
<text x="137.1" y="66">11</text>
<text x="137.1" y="68.6">12</text>
<text x="137.1" y="71.1">13</text>
<text x="160" y="71.1">16</text>
<text x="160" y="68.6">17</text>
<text x="160" y="66">18</text>
<text x="137.1" y="73.6">14</text>
<text x="160" y="73.6">15</text>
<text x="66" y="104.1">1</text>
<text x="66" y="106.7">2</text>
<text x="66" y="109.2">3</text>
<text x="45" y="147.3">1</text>
<text x="45" y="149.8">2</text>
<text x="54.6" y="144.8" transform="rotate(-90 54.6 144.8)">16</text>
<text x="62.2" y="149.8">14</text>
<text x="62.2" y="147.3">15</text>
<text x="79.9" y="147.3">1</text>
<text x="79.9" y="149.8">3</text>
<text x="88.8" y="147.3">2</text>
<text x="88.8" y="149.8">4</text>
<text x="142.8" y="148.6">1</text>
<text x="152.4" y="146.1" transform="rotate(-90 152.4 146.1)">16</text>
<text x="160" y="148.6">15</text>
<text x="45" y="152.4">3</text>
<text x="62.2" y="154.9">12</text>
<text x="62.2" y="152.4">13</text>
<text x="79.9" y="152.4">5</text>
<text x="79.9" y="154.9">7</text>
<text x="88.8" y="152.4">6</text>
<text x="88.8" y="154.9">8</text>
<text x="142.8" y="151.1">2</text>
<text x="142.8" y="153.6">3</text>
<text x="160" y="153.6">13</text>
<text x="160" y="151.1">14</text>
<text x="45" y="160">4</text>
<text x="62.2" y="160">10</text>
<text x="62.2" y="157.5">11</text>
<text x="79.3" y="160">11</text>
<text x="79.9" y="157.5">9</text>
<text x="88.2" y="157.5">10</text>
<text x="88.2" y="160">12</text>
<text x="142.8" y="161.3">4</text>
<text x="160" y="161.3">10</text>
<text x="160" y="158.7">11</text>
<text x="160" y="156.2">12</text>
<text x="45" y="162.5">5</text>
<text x="45" y="165.1">6</text>
<text x="62.8" y="165.1">7</text>
<text x="62.8" y="162.5">9</text>
<text x="79.3" y="162.5">13</text>
<text x="79.3" y="165.1">15</text>
<text x="88.2" y="162.5">14</text>
<text x="88.2" y="165.1">16</text>
<text x="142.8" y="163.8">5</text>
<text x="142.8" y="166.3">6</text>
<text x="160.6" y="166.3">7</text>
<text x="160.6" y="163.8">9</text>
<text x="54.6" y="169.6" transform="rotate(-90 54.6 169.6)">8</text>
<text x="152.4" y="170.9" transform="rotate(-90 152.4 170.9)">8</text>
</g>
<g font-size="1.3" fill="#0f0f0f">
<text x="68.6" y="147.2">$8000</text>
<text x="68.6" y="149.7">$8400</text>
<text x="68.6" y="154.8">$8C00</text>
<text x="68.6" y="152.3">$8800</text>
<text x="68.6" y="157.4">$9000</text>
<text x="68.6" y="159.9">$9400</text>
<text x="68.6" y="162.4">$9800</text>
<text x="68.6" y="165">$9C00</text>
</g>
</svg>
